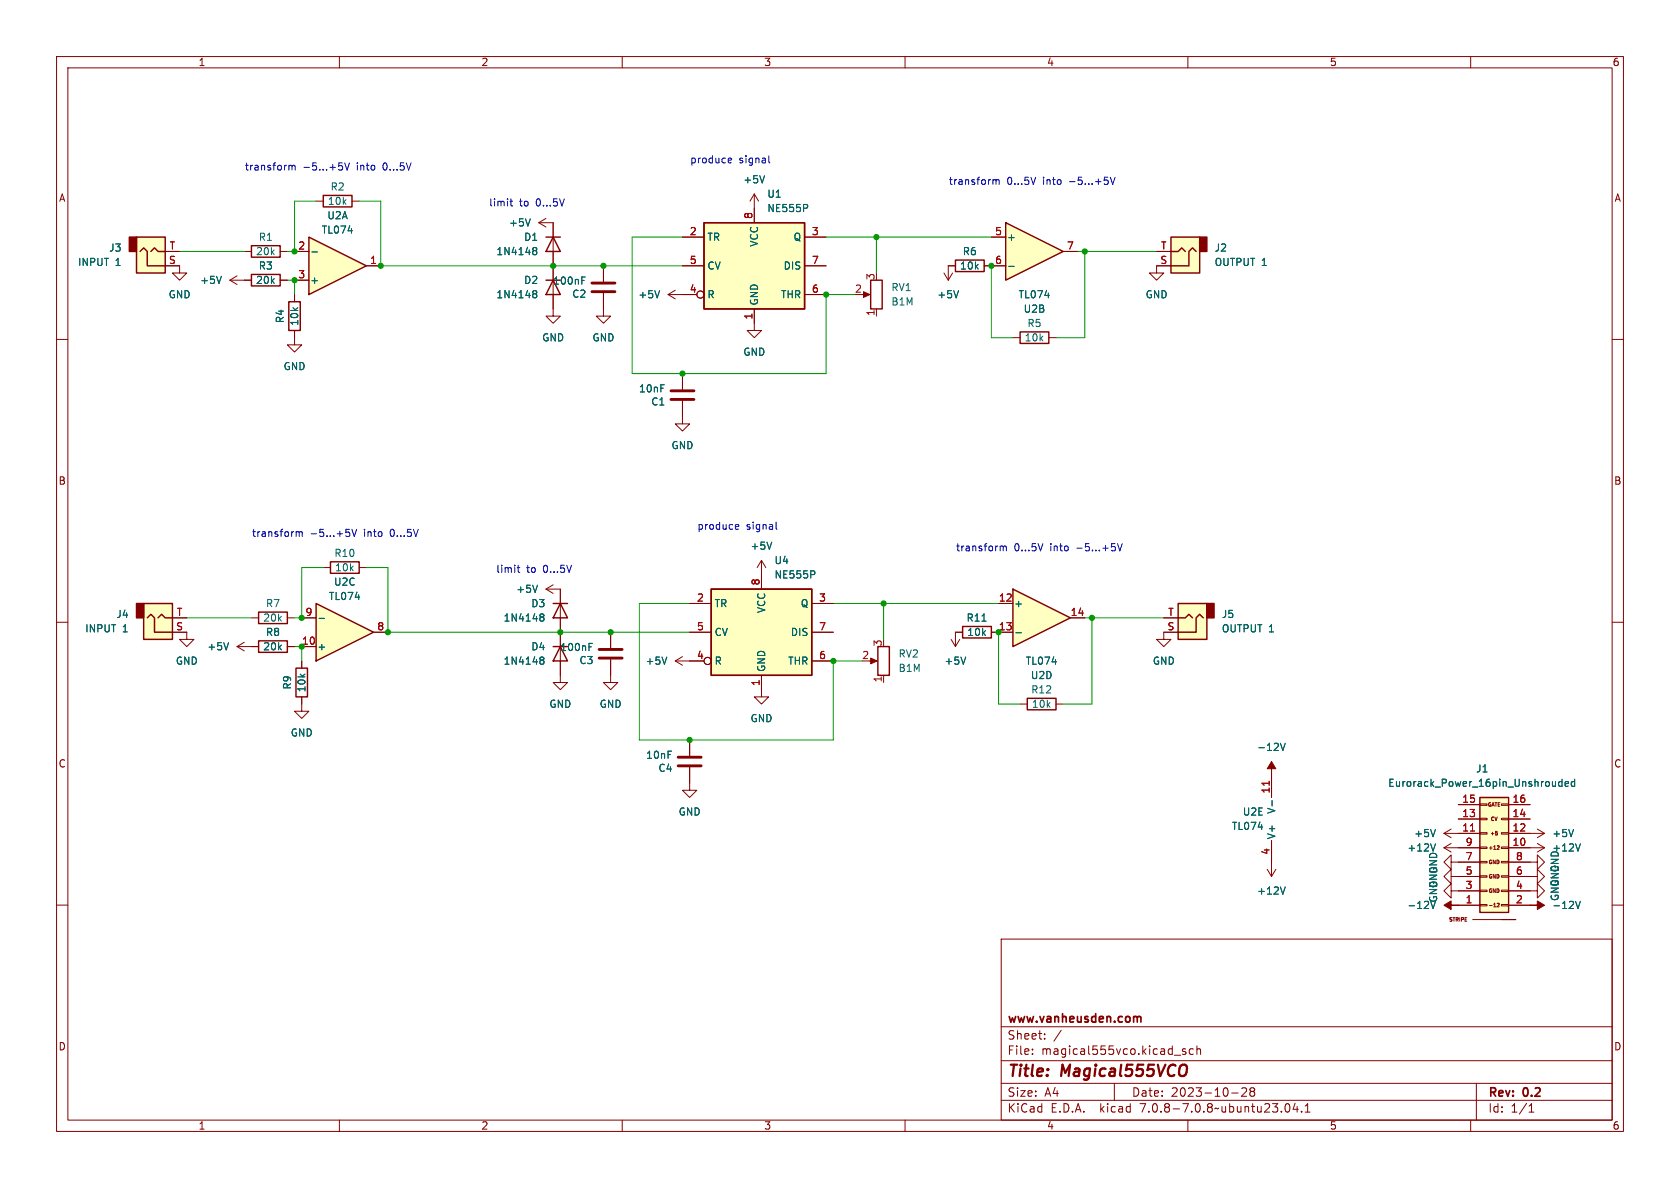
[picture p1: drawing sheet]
<svg xmlns="http://www.w3.org/2000/svg" width="297mm" height="210mm" viewBox="0 0 297 210" stroke-linecap="round" stroke-linejoin="round" font-family="sans-serif">
<g fill="none" stroke="#840000" stroke-width=".18">
<path d="M10 10h277v190h-277zM12 12h273v186h-273zM60 10v2M110 10v2M160 10v2M210 10v2M260 10v2M10 60h2M29.2 47h2.5M29.2 44.5h2.5M167.6 47h1.3M174 47h1.3"/>
<path d="M285 60h2M10 110h2M168.9 111.8h1.3M175.3 111.8h1.2M285 110h2M10 160h2M285 160h2M177 166h108v32h-108zM60 198v2M110 198v2M160 198v2M177 194.5h108"/>
<path d="M177 191.5h108M177 187.5h108M177 181.5h108M182.5 186.3v.1M182.5 185.5v.1M184.7 183.6v.1M184.7 182.8v.1M187.6 182.1l-1.3 2M197 191.5v3M207.6 186.5h1.1M209.6 185.5l-.4-.1-.2 .2 .1 .2 .5 .2v.3h-.6M210 198v2"/>
<path d="M211 185.5l-.5-.1-.3 .3v.4l.2 .2h.6M211.6 185.5l.2-.1 .4 .1v.9M211.6 184.9v1.5M217.7 193.2h1.2M219.5 192.4l.6-.1 .2 .1 .1 .3-.9 1.1h.9M221.2 192.9l-.2-.2 .2-.4 .5 .1 .1 .2-.3 .3M221.2 192.9l-.2 .3v.3l.2 .3 .5-.1 .1-.2-.1-.4-.2-.2M221.2 192.9h.3M227.3 195.2l.2-.1a.81 .81 0 0 1 .6 .6 .81 .81 0 0 1-.3 .8l-.1 .1a.81 .81 0 0 1-.4-1.4zM229 195l-.4 1.1h.9M229.3 195.6v1M230.1 196.5v.1"/>
<path d="M230.7 196.6h.9M230.7 195.5l.5-.4v1.5M260 198v2M261 191.5v6.5M270.3 196.6h.9M270.3 195.5l.4-.4v1.5"/>
</g>
<path d="M209.1 188.2l.5 .1a1.41 1.41 0 0 1-.2 1.8" fill="none" stroke="#840000" stroke-width=".4"/>
<path d="M201.1 179.9l.2-.2 .3 .1 .1 .9" fill="none" stroke="#840000" stroke-width=".3"/>
<path d="M24.1 41.9h5.1v6.4h-5.1zM24.8 44.5l.6-.7 .6 .7v2.5h3.2M26.7 44.5l.6-.7 .6 .7h1.3M168.9 46h5.1v2h-5.1zM170.2 110.7h5.1v2.1h-5.1z" fill="none" stroke="#840000" stroke-width=".25"/>
<path d="M24.1 41.9h5.1v6.4h-5.1z" fill="#ffffc2" stroke="#ffffc2" stroke-width=".18"/>
<path d="M22.9 41.9h1.2v2.6h-1.2z" fill="#840000" stroke="#840000" stroke-width=".25"/>
<path d="M173.6 109.8h.7" fill="none" stroke="#006464" stroke-width=".18"/>
<path d="M179.1 104.1l10.1 5.1-10.1 5.1z" fill="#ffffc2"/>
<path d="M179.1 104.1l10.1 5.1-10.1 5.1zM181.6 123.4h5.1v2.1h-5.1z" fill="none" stroke="#840000" stroke-width=".25"/>
<g fill="none" stroke="#840000" stroke-width=".18">
<path d="M97.8 54.6v1.3h-1.3l1.3 1.3 1.3-1.3h-1.3M106.7 51.8v4.1h1.2l-1.2 1.3-1.3-1.3h1.3M106.7 47v2.8M118.1 52.1l1.3 .7M118.1 52.1h2.5M119.4 51.3l-1.3 .8M168.1 113l.8 1.3M168.9 111.8v2.5M169.7 113l-.8 1.3M176.5 106.7h2.6M176.5 111.8h2.6M189.2 109.2h2.6"/>
<path d="M180.3 124.5h1.3M186.7 124.5h1.3"/>
</g>
<path d="M102.9 49.6h.4M102.9 49h.6M116.6 51.4l-.4 1.2M170.7 116.1l-.4 1.3M179.6 111.9h1" fill="none" stroke="#006464" stroke-width=".18"/>
<path d="M104.6 50h4.1M104.6 51.6h4.1" fill="none" stroke="#840000" stroke-width=".51"/>
<path d="M54.6 41.9l10.2 5.1-10.2 5.1z" fill="#ffffc2"/>
<g fill="none" stroke="#840000" stroke-width=".25">
<path d="M124.5 39.4h17.7v15.2h-17.7zM51.1 53.3h2v5.1h-2zM54.6 41.9l10.2 5.1-10.2 5.1zM96.5 49.5h2.6M96.5 41.9h2.6M97.8 49.5l1.3 2.6h-2.6zM97.8 41.9l1.3 2.6h-2.6zM153.9 49.5h2.1v5.1h-2.1zM180.3 58.7h5.1v2h-5.1zM25.4 106.7h5.1v6.3h-5.1zM26 109.2l.7-.6 .6 .6v2.6h3.2M27.9 109.2l.7-.6 .6 .6h1.3"/>
<path d="M125.7 104.1h17.8v15.3h-17.8zM155.2 114.3h2v5.1h-2z"/>
</g>
<g fill="none" stroke="#840000" stroke-width=".18">
<path d="M95.2 39.4h2.6v15.2M95.2 39.4l1.3 .7M96.5 38.6l-1.3 .8M133.3 36.8v2.6M52.1 58.4v2.6h-1.3l1.3 1.2 1.2-1.2h-1.2M52.1 44.5h2.5M52.1 49.5h2.5M52.1 52.1v1.2M64.8 47h2.5M120.6 47h3.9M120.6 41.9h3.9M120.6 52.1h2.6"/>
<path d="M133.3 54.6v3.8h1.3l-1.3 1.3-1.2-1.3h1.2M142.2 47h3.8M142.2 41.9h3.8M142.2 52.1h3.8M152.4 52.1h1M154.9 54.6v1.3M166.9 48.3l.7 1.2M167.6 47v2.5M168.4 48.3l-.8 1.2M179.1 59.7h1.2M185.4 59.7h1.3M120.6 70.9v4h1.3l-1.3 1.3-1.2-1.3h1.2"/>
<path d="M120.6 66v2.8M134.6 99.1l-.7 1.2M134.6 99.1v5M134.6 99.1l.8 1.2M30.5 111.8h2.5v1.2h-1.3l1.3 1.3 1.3-1.3h-1.3M30.5 109.2h2.5M41.9 114.3h2.5M41.9 114.3l1.3 .8M43.2 113.5l-1.3 .8M121.9 116.8h2.6M121.9 111.8h3.8M121.9 106.7h3.8"/>
<path d="M134.6 119.4v3.8h1.3l-1.3 1.3-1.3-1.3h1.3M143.5 116.8h3.8M143.5 111.8h3.8M143.5 106.7h3.8M153.7 116.8h1M156.2 119.4v1.3"/>
<circle cx="123.8" cy="52.1" r=".63"/>
<circle cx="125.1" cy="116.8" r=".63"/>
</g>
<g fill="none" stroke="#006464" stroke-width=".18">
<path d="M93.7 38.7l-.4 1.2M142.7 36.2l.1 .2-.1 .3M55.1 44.5h1M94.3 51.9h.1M94.3 51.4h.4l.1 .1 .1 .2-.2 .2M94.3 43.8h.4l.1 .1 .1 .2-.2 .2M94.3 44.2l.1 .1M94.4 51.9h.3M94.4 51.9l-.1 .1M94.4 44.3h.3M94.4 44.3l-.1 .1M94.7 44.3l.2 .2-.1 .4-.1 .1h-.4"/>
<path d="M94.7 51.9l.2 .3-.1 .3-.1 .1h-.4M169.5 51.4l-.5 1.2M136.4 95.8l-.4 1.3M40.4 113.6l-.4 1.3M143.9 101l.2 .2-.2 .3"/>
</g>
<g fill="#840000" stroke="#840000" stroke-width=".18">
<path d="M153.9 116.3l1.2 .5-1.2 .5z"/>
<path d="M152.7 51.6l1.1 .5-1.1 .5z"/>
</g>
<g fill="#ffffc2" stroke="#ffffc2" stroke-width=".18">
<path d="M25.4 106.7h5.1v6.3h-5.1z"/>
<path d="M124.5 39.4h17.7v15.2h-17.7z"/>
<path d="M125.7 104.1h17.8v15.3h-17.8z"/>
</g>
<path d="M24.1 106.7h1.3v2.5h-1.3z" fill="#840000" stroke="#840000" stroke-width=".25"/>
<path d="M118.6 69.1h4.1M118.6 70.6h4.1" fill="none" stroke="#840000" stroke-width=".51"/>
<path d="M177.8 39.4l10.2 5.1-10.2 5z" fill="#ffffc2"/>
<g fill="none" stroke="#840000" stroke-width=".25">
<path d="M57.1 34.5h5.1v2.1h-5.1zM177.8 39.4l10.2 5.1-10.2 5zM44.4 43.4h5.1v2.1h-5.1zM44.4 48.5h5.1v2h-5.1zM207 41.9h5.1v6.4h-5.1zM207 44.5h1.3l.6-.7 .6 .7M211.5 44.5l-.7-.7-.6 .7v2.5h-3.2M58.4 99.3h5.1v2h-5.1zM97.8 106.7h2.5M99.1 106.7l1.2 2.5h-2.5zM208.3 106.7h5.1v6.3h-5.1zM208.3 109.2h1.2l.7-.6 .6 .6"/>
<path d="M212.7 109.2l-.6-.6-.6 .6v2.6h-3.2M261.6 141h5.1v20.3h-5.1z"/>
</g>
<g fill="none" stroke="#840000" stroke-width=".18">
<path d="M55.9 35.6h1.2M62.2 35.6h1.3M133.3 34.3l-.7 1.3M133.3 34.3v2.5M133.3 34.3l.8 1.3M31.7 47v1.3h-1.2l1.2 1.2 1.3-1.2h-1.3M40.6 49.5h3.8M40.6 49.5l1.3 .8M41.9 48.8l-1.3 .7M43.2 44.5h1.2M49.5 44.5h1.3M49.5 49.5h1.3"/>
<path d="M175.3 41.9h2.5M175.3 47h2.5M188 44.5h2.5M204.5 44.5h2.5M207 47h-2.5v1.3h1.2l-1.2 1.2-1.3-1.2h1.3M57.1 100.3h1.3M63.5 100.3h1.3M96.5 104.1h2.6v7.7M96.5 104.1l1.3 .8M97.8 103.4l-1.3 .7M107.9 116.6v4.1h1.3l-1.3 1.2-1.2-1.2h1.2M107.9 111.8v2.8"/>
<path d="M205.7 109.2h2.6M208.3 111.8h-2.6v1.2h1.3l-1.3 1.3-1.2-1.3h1.2M121.9 135.6v4.1h1.3l-1.3 1.3-1.3-1.3h1.3M121.9 130.8v2.8M224.8 137.2v3.8M224 153.7l.8 1.2M224.8 148.6v6.3M225.6 153.7l-.8 1.2M255.3 149.9h6.3M255.3 147.3h6.3M255.3 147.3l1.2 .8M255.3 149.9l1.2 .7"/>
<path d="M256.5 152.4v-1.3l-1.2 1.3 1.2 1.3v-1.3h5.1M256.5 154.9v-1.2l-1.2 1.2 1.2 1.3v-1.3h5.1M256.5 146.6l-1.2 .7M256.5 149.1l-1.2 .8M257.8 144.8h3.8M257.8 142.2h3.8M257.8 157.5h3.8M261.6 159.9h1.3v.2h-1.3zM261.6 157.4h1.3v.2h-1.3zM261.6 154.8h1.3v.3h-1.3zM261.6 152.3h1.3v.2h-1.3zM261.6 149.7h1.3v.3h-1.3z"/>
<path d="M261.6 147.2h1.3v.2h-1.3zM261.6 144.7h1.3v.2h-1.3zM261.6 142.1h1.3v.3h-1.3zM264.4 147h.3M264.5 147.2h.2M264.7 159.7h.2l.1 .2-.4 .4h.4M264.7 147.2v.1M264.7 149.5h.2l.1 .2-.4 .4h.4M264.7 147.3v.2l-.2 .1M265.4 159.9h1.3v.2h-1.3zM265.4 157.4h1.3v.2h-1.3zM265.4 154.8h1.3v.3h-1.3z"/>
<path d="M265.4 152.3h1.3v.2h-1.3zM265.4 149.7h1.3v.3h-1.3zM265.4 147.2h1.3v.2h-1.3zM265.4 144.7h1.3v.2h-1.3zM265.4 142.1h1.3v.3h-1.3zM266.7 149.9h3.8M266.7 147.3h3.8M266.7 144.8h3.8M266.7 142.2h3.8M266.7 157.5h3.8M266.7 154.9h3.8M266.7 152.4h3.8"/>
<path d="M257.8 160h3.8M260.3 162.6h7.7h-2.6M266.7 160h3.8"/>
</g>
<g fill="none" stroke="#006464" stroke-width=".18">
<path d="M135.2 31.1l-.5 1.2M39.1 48.8l-.4 1.3M178.3 47.1h1M95 103.4l-.4 1.3M95.6 109l.1 .1M95.6 108.6l.3-.1 .2 .2 .1 .1-.3 .3M95.7 109.1h.2M95.7 109.1h-.1M95.9 109.1l.3 .2-.1 .4-.2 .1-.3-.1M104.1 114.3h.5M104.1 113.7h.6M226.4 131.4l.4 1.3 .4-1.3"/>
<path d="M275 138.2v.8M275 138.9l-.2 .1M276.1 138.2h-.3l-.3 .2 .2 .5h.4M276.1 137.7v1.3M276.7 138.6l.6-.1-.1-.3h-.3l-.2 .1v.6h.5M278.4 138.2h-.4l-.2 .2 .1 .5h.5M278.4 137.7v1.3M224.9 141.5v1M227.2 156.8l-.4 1.3M253.8 146.6l-.5 1.3M253.8 149.2l-.5 1.2"/>
</g>
<path d="M105.9 114.8h4.1M105.9 116.3h4.1M119.9 133.9h4.1M119.9 135.4h4.1" fill="none" stroke="#840000" stroke-width=".51"/>
<path d="M224.8 134.6l.8 1.3h-.8v1.3v-1.3h-.8z" fill="#840000" stroke="#840000" stroke-width=".18"/>
<g fill="#ffffc2" stroke="#ffffc2" stroke-width=".18">
<path d="M261.6 141h5.1v20.3h-5.1z"/>
<path d="M208.3 106.7h5.1v6.3h-5.1z"/>
<path d="M207 41.9h5.1v6.4h-5.1z"/>
</g>
<path d="M224.4 138.1v.7M260 146.9h.7" fill="none" stroke="#a90000" stroke-width=".18"/>
<g fill="#840000" stroke="#840000" stroke-width=".25">
<path d="M213.4 106.7h1.2v2.5h-1.2z"/>
<path d="M212.1 41.9h1.3v2.6h-1.3z"/>
</g>
<path d="M55.9 106.7l10.1 5.1-10.1 5z" fill="#ffffc2"/>
<path d="M45.7 108.2h5.1v2h-5.1zM45.7 113.3h5.1v2h-5.1zM52.3 118.1h2.1v5.1h-2.1zM55.9 106.7l10.1 5.1-10.1 5zM97.8 114.3h2.5M99.1 114.3l1.2 2.5h-2.5z" fill="none" stroke="#840000" stroke-width=".25"/>
<g fill="none" stroke="#840000" stroke-width=".18">
<path d="M97.8 39.4v2.5M133.3 36.8v2.6M29.2 47h2.5M29.2 44.5h2.5M43.2 49.5h1.2M49.5 49.5h1.3M52.1 44.5h2.5M52.1 52.1v1.2M52.1 58.4v1.3M52.1 49.5h2.5M64.8 47h2.5M97.8 44.5v5"/>
<path d="M97.8 52.1v2.5M106.7 47v2.8M106.7 51.8v2.8M120.6 47h3.9M120.6 41.9h3.9M120.6 52.1h2.6M133.3 54.6v2.6M142.2 47h3.8M142.2 41.9h3.8M142.2 52.1h3.8M167.6 47h1.3M174 47h3.8"/>
<path d="M175.3 41.9h2.5M188 44.5h2.5M204.5 47h2.5M204.5 44.5h2.5M120.6 66v2.8M120.6 70.9v2.8M30.5 111.8h2.5M30.5 109.2h2.5M44.4 114.3h1.3M44.4 109.2h1.3M50.8 114.3h1.3M50.8 109.2h1.3"/>
<path d="M53.3 114.3h2.6M53.3 109.2h2.6M53.3 116.8v1.3M66 111.8h2.6M99.1 109.2v11.5h-1.3l1.3 1.2 1.2-1.2h-1.2M99.1 104.1v2.6M107.9 111.8v2.8M107.9 116.6v2.8M119.4 116.8l1.2 .8M119.4 116.8h5.1M120.6 116.1l-1.2 .7M121.9 111.8h3.8"/>
<path d="M121.9 106.7h3.8M134.6 101.6v2.5M134.6 119.4v2.5M143.5 111.8h3.8M143.5 116.8h3.8M143.5 106.7h3.8M168.9 111.8h1.3M175.3 111.8h3.8M176.5 106.7h2.6M189.2 109.2h2.6M205.7 111.8h2.6M205.7 109.2h2.6"/>
<path d="M53.3 123.2v2.5h-1.2l1.2 1.3 1.3-1.3h-1.3M121.9 130.8v2.8M121.9 135.6v2.8M224.8 137.2v3.8M224.8 148.6v3.8M256.5 157.5v-1.3l-1.2 1.3 1.2 1.3v-1.3h5.1M257.8 149.9h3.8M257.8 147.3h3.8M257.8 144.8h3.8M257.8 142.2h3.8M257.8 154.9h3.8M257.8 152.4h3.8"/>
<path d="M266.7 157.5h5.1v-1.3l1.2 1.3-1.2 1.3v-1.3M266.7 154.9h5.1v-1.2l1.2 1.2-1.2 1.3v-1.3M266.7 152.4h5.1v-1.3l1.2 1.3-1.2 1.3v-1.3M266.7 149.9h6.3M266.7 147.3h6.3M266.7 144.8h3.8M266.7 142.2h3.8M271.8 149.1l1.2 .8M271.8 146.6l1.2 .7M273 149.9l-1.2 .7M273 147.3l-1.2 .8M257.8 160h3.8"/>
<path d="M266.7 160h3.8"/>
<circle cx="123.8" cy="52.1" r=".63"/>
<circle cx="125.1" cy="116.8" r=".63"/>
</g>
<g fill="none" stroke="#006464" stroke-width=".18">
<path d="M93.7 38.7l-.4 1.2M135.2 31.1l-.5 1.2M142.7 36.2l.1 .2-.1 .3M39.1 48.8l-.4 1.3M55.1 44.5h1M94.3 44.2l.1 .1M94.3 43.8h.4l.1 .1 .1 .2-.2 .2M94.3 51.4h.4l.1 .1 .1 .2-.2 .2M94.3 51.9h.1M94.4 44.3h.3M94.4 44.3l-.1 .1M94.4 51.9h.3"/>
<path d="M94.4 51.9l-.1 .1M94.7 44.3l.2 .2-.1 .4-.1 .1h-.4M94.7 51.9l.2 .3-.1 .3-.1 .1h-.4M102.9 49.6h.4M102.9 49h.6M116.6 51.4l-.4 1.2M169.5 51.4l-.5 1.2M178.3 47.1h1M136.4 95.8l-.4 1.3M40.4 113.6l-.4 1.3M56.4 109.3h1M95 103.4l-.4 1.3"/>
<path d="M95.6 116.6l.1 .1M95.6 116.2l.3-.1 .2 .2 .1 .2-.3 .2M95.6 108.6l.3-.1 .2 .2 .1 .1-.3 .3M95.6 109l.1 .1M95.7 116.7h.2M95.7 116.7l-.1 .1M95.7 109.1h.2M95.7 109.1h-.1M95.9 109.1l.3 .2-.1 .4-.2 .1-.3-.1M95.9 116.7l.3 .2-.1 .4-.2 .1h-.3M104.1 114.3h.5M104.1 113.7h.6"/>
<path d="M117.9 116.1l-.4 1.3M143.9 101l.2 .2-.2 .3M170.7 116.1l-.4 1.3M173.6 109.8h.7M179.6 111.9h1M226.4 131.4l.4 1.3 .4-1.3M275 138.2v.8M275 138.9l-.2 .1M276.1 138.2h-.3l-.3 .2 .2 .5h.4M276.1 137.7v1.3M276.7 138.6l.6-.1-.1-.3h-.3l-.2 .1v.6h.5M278.4 138.2h-.4l-.2 .2 .1 .5h.5"/>
<path d="M278.4 137.7v1.3M224.9 141.5v1M227.2 156.8l-.4 1.3M252.9 159.3l.4 1.3 .5-1.3M253.8 149.2l-.5 1.2M253.8 146.6l-.5 1.3M278.2 146.6l-.4 1.3M278.5 159.3l.5 1.3 .4-1.3M279.4 149.2l-.4 1.2"/>
</g>
<g fill="#840000" stroke="#840000" stroke-width=".18">
<path d="M270.5 160h1.3v-.7l1.2 .7-1.2 .8v-.8z"/>
<path d="M255.3 160l1.2-.7v.7h1.3h-1.3v.8z"/>
</g>
<g fill="none" stroke="#0000c2" stroke-width=".18">
<path d="M51.1 29.3l.3-.1 .2 .2M51.6 29.4l.2-.2 .3 .1 .1 .8M51.6 29.4v.7M59.9 28.8h.6M60.3 29.3l.3 .2v.3l-.3 .3M60.9 28.8l.5 1.3 .4-1.3M90.1 35.6h.5M90.3 35.1v1.1l.3 .2M128.8 28.7h.5M128.8 28l.4-.1 .1 .4-.6 .1M135.9 27.5v1.1l.2 .2M175.6 31.8h.3l.2 .1"/>
<path d="M176.1 31.9l.2-.1h.3v.8M176.1 31.9v.7M196.3 31.3l.4 1.3 .4-1.3M52.4 94.1l.3-.1 .2 .2M52.9 94.2l.2-.2 .3 .1v.7M52.9 94.2v.6M61.2 93.6h.6M61.6 94.1l.2 .2v.3l-.2 .2M62.2 93.6l.4 1.2 .5-1.2M91.6 99.9v1.1l.3 .2M130.1 93.5h.4M130.1 92.8l.3-.1 .2 .3-.6 .1"/>
<path d="M137.2 92.3v1.1l.2 .2M176.9 96.6l.3-.1 .2 .2M177.4 96.7l.1-.2 .3 .1 .1 .8M177.4 96.7v.7M197.6 96.1l.4 1.3 .4-1.3M91.4 100.3h.5"/>
</g>
<g fill="none" stroke="#009600" stroke-width=".18">
<path d="M55.9 35.6h-3.8v8.9h-1.3M63.5 35.6h3.8v11.4h53.3M31.7 44.5h11.5M50.8 49.5h1.3v2.6M120.6 41.9h-8.8v24.1h34.2v-13.9h5.1M146 41.9h29.3M154.9 41.9v6.4M175.3 47v12.7h3.8M190.5 44.5h14M191.8 44.5v15.2h-5.1M33 109.2h11.4M52.1 114.3h1.2v2.5"/>
<path d="M57.1 100.3h-3.8v8.9h-1.2M64.8 100.3h3.8v11.5h53.3M121.9 106.7h-8.9v24.1h34.3v-14h5.1M147.3 106.7h29.2M156.2 106.7v6.3M176.5 111.8v12.7h3.8M191.8 109.2h13.9M193 109.2v15.3h-5"/>
</g>
<path d="M224.4 138.1v.7M260 146.9h.7" fill="none" stroke="#a90000" stroke-width=".18"/>
<g fill="#009600" stroke="#009600" stroke-width=".18">
<circle cx="193" cy="109.2" r=".46"/>
<circle cx="176.5" cy="111.8" r=".46"/>
<circle cx="156.2" cy="106.7" r=".46"/>
<circle cx="147.3" cy="116.8" r=".46"/>
<circle cx="107.9" cy="111.8" r=".46"/>
<circle cx="67.3" cy="47" r=".46"/>
<circle cx="52.1" cy="49.5" r=".46"/>
<circle cx="52.1" cy="44.5" r=".46"/>
<circle cx="106.7" cy="47" r=".46"/>
<circle cx="97.8" cy="47" r=".46"/>
<circle cx="191.8" cy="44.5" r=".46"/>
<circle cx="175.3" cy="47" r=".46"/>
<circle cx="146" cy="52.1" r=".46"/>
<circle cx="120.6" cy="66" r=".46"/>
<circle cx="121.9" cy="130.8" r=".46"/>
<circle cx="154.9" cy="41.9" r=".46"/>
<circle cx="53.3" cy="114.3" r=".46"/>
<circle cx="53.3" cy="109.2" r=".46"/>
<circle cx="68.6" cy="111.8" r=".46"/>
<circle cx="99.1" cy="111.8" r=".46"/>
</g>
<g font-size="2.8" fill="#840000">
<text x="178" y="190.9">Title:</text>
<text x="187.7" y="190.9">Magical555VCO</text>
</g>
<g font-size="2.1" fill="#840000">
<text x="178" y="184">Sheet:</text>
<text x="178" y="181.2">www.vanheusden.com</text>
<text x="178" y="186.7">File:</text>
<text x="184.1" y="186.7">magical555vco.kicad_sch</text>
<text x="178" y="196.9">KiCad</text>
<text x="178" y="194.1">Size:</text>
<text x="184.7" y="194.1">A4</text>
<text x="185.7" y="196.9">E.D.A.</text>
<text x="194.6" y="196.9">kicad</text>
<text x="200" y="194.1">Date:</text>
<text x="201.8" y="196.9">7.0.8-7.0.8~ubuntu23.04.1</text>
<text x="207" y="194.1">2023-10-28</text>
<text x="263" y="194.3">Rev:</text>
<text x="263" y="196.9">Id:</text>
<text x="267.1" y="196.9">1/1</text>
<text x="269.4" y="194.3">0.2</text>
</g>
<g font-size="1.8" fill="#840000">
<text x="35" y="11.9">1</text>
<text x="85" y="11.9">2</text>
<text x="135" y="11.9">3</text>
<text x="185" y="11.9">4</text>
<text x="235" y="11.9">5</text>
<text x="285" y="11.9">6</text>
<text x="10.3" y="35.9">A</text>
<text x="285.3" y="35.9">A</text>
<text x="10.3" y="85.9">B</text>
<text x="285.3" y="85.9">B</text>
<text x="10.3" y="135.9">C</text>
<text x="285.3" y="135.9">C</text>
<text x="10.3" y="185.9">D</text>
<text x="285.3" y="185.9">D</text>
<text x="35" y="199.9">1</text>
<text x="85" y="199.9">2</text>
<text x="135" y="199.9">3</text>
<text x="185" y="199.9">4</text>
<text x="235" y="199.9">5</text>
<text x="285" y="199.9">6</text>
</g>
<g font-size="1.8" fill="#0000c2">
<text x="121.9" y="29">produce</text>
<text x="130.7" y="29">signal</text>
<text x="43.2" y="30.2">transform</text>
<text x="53.5" y="30.2">-5...+5V</text>
<text x="63.2" y="30.2">into</text>
<text x="68" y="30.2">0...5V</text>
<text x="167.6" y="32.8">transform</text>
<text x="178" y="32.8">0...5V</text>
<text x="184.5" y="32.8">into</text>
<text x="189.3" y="32.8">-5...+5V</text>
<text x="86.4" y="36.6">limit</text>
<text x="91.8" y="36.6">to</text>
<text x="94.9" y="36.6">0...5V</text>
<text x="44.4" y="95">transform</text>
<text x="54.8" y="95">-5...+5V</text>
<text x="64.5" y="95">into</text>
<text x="69.2" y="95">0...5V</text>
<text x="123.2" y="93.7">produce</text>
<text x="131.9" y="93.7">signal</text>
<text x="87.6" y="101.4">limit</text>
<text x="93.1" y="101.4">to</text>
<text x="96.1" y="101.4">0...5V</text>
<text x="168.9" y="97.5">transform</text>
<text x="179.3" y="97.5">0...5V</text>
<text x="185.8" y="97.5">into</text>
<text x="190.6" y="97.5">-5...+5V</text>
</g>
<g font-size="1.8" fill="#006464">
<text x="58.3" y="33.9">R2</text>
<text x="131.3" y="32.6">+5V</text>
<text x="135.6" y="35.2">U1</text>
<text x="56.8" y="41.5">TL074</text>
<text x="57.8" y="39">U2A</text>
<text x="57.9" y="36.4">10k</text>
<text x="89.9" y="40.2">+5V</text>
<text x="135.6" y="37.7">NE555P</text>
<text x="13.7" y="47.2">INPUT</text>
<text x="19.2" y="44.7">J3</text>
<text x="20.4" y="47.2">1</text>
<text x="45.2" y="45.3">20k</text>
<text x="45.6" y="42.8">R1</text>
<text x="45.6" y="47.9">R3</text>
<text x="87.7" y="45.3">1N4148</text>
<text x="92.6" y="42.8">D1</text>
<text x="125" y="42.8">TR</text>
<text x="125" y="47.9">CV</text>
<text x="134.2" y="43.7" transform="rotate(-90 134.2 43.7)">VCC</text>
<text x="138.4" y="47.9">DIS</text>
<text x="140.2" y="42.8">Q</text>
<text x="169.6" y="47.9">10k</text>
<text x="170.1" y="45.3">R6</text>
<text x="177.9" y="42.8">+</text>
<text x="214.6" y="44.7">J2</text>
<text x="214.6" y="47.2">OUTPUT 1</text>
<text x="29.7" y="52.9">GND</text>
<text x="35.3" y="50.4">+5V</text>
<text x="45.2" y="50.4">20k</text>
<text x="54.7" y="50.4">+</text>
<text x="87.7" y="52.9">1N4148</text>
<text x="92.6" y="50.4">D2</text>
<text x="97.7" y="50.5">100nF</text>
<text x="101.1" y="52.8">C2</text>
<text x="112.8" y="52.9">+5V</text>
<text x="125" y="52.9">R</text>
<text x="138" y="52.9">THR</text>
<text x="157.5" y="51.7">RV1</text>
<text x="165.6" y="52.9">+5V</text>
<text x="180" y="52.9">TL074</text>
<text x="202.4" y="52.9">GND</text>
<text x="50.4" y="57.2" transform="rotate(-90 50.4 57.2)">R4</text>
<text x="52.9" y="57.7" transform="rotate(-90 52.9 57.7)">10k</text>
<text x="134.2" y="54.1" transform="rotate(-90 134.2 54.1)">GND</text>
<text x="157.5" y="54.2">B1M</text>
<text x="180.9" y="55.5">U2B</text>
<text x="181.5" y="58">R5</text>
<text x="50" y="65.6">GND</text>
<text x="95.8" y="60.6">GND</text>
<text x="104.6" y="60.6">GND</text>
<text x="131.3" y="63.1">GND</text>
<text x="181.1" y="60.6">10k</text>
<text x="112.9" y="69.6">10nF</text>
<text x="115" y="71.9">C1</text>
<text x="118.6" y="79.6">GND</text>
<text x="59" y="98.7">R10</text>
<text x="59.1" y="101.2">10k</text>
<text x="132.6" y="97.4">+5V</text>
<text x="136.8" y="99.9">U4</text>
<text x="46.9" y="107.5">R7</text>
<text x="58" y="106.3">TL074</text>
<text x="59" y="103.7">U2C</text>
<text x="91.2" y="105">+5V</text>
<text x="93.8" y="107.5">D3</text>
<text x="126.2" y="107.5">TR</text>
<text x="136.8" y="102.5">NE555P</text>
<text x="141.5" y="107.5">Q</text>
<text x="179.2" y="107.5">+</text>
<text x="15" y="112">INPUT</text>
<text x="20.5" y="109.4">J4</text>
<text x="21.6" y="112">1</text>
<text x="46.4" y="110.1">20k</text>
<text x="46.9" y="112.6">R8</text>
<text x="88.9" y="110.1">1N4148</text>
<text x="126.2" y="112.6">CV</text>
<text x="135.5" y="108.5" transform="rotate(-90 135.5 108.5)">VCC</text>
<text x="139.7" y="112.6">DIS</text>
<text x="170.8" y="110.1">R11</text>
<text x="170.9" y="112.6">10k</text>
<text x="215.9" y="109.4">J5</text>
<text x="215.9" y="112">OUTPUT 1</text>
<text x="31" y="117.7">GND</text>
<text x="36.6" y="115.2">+5V</text>
<text x="46.4" y="115.2">20k</text>
<text x="56" y="115.2">+</text>
<text x="88.9" y="117.7">1N4148</text>
<text x="93.8" y="115.2">D4</text>
<text x="99" y="115.3">100nF</text>
<text x="102.3" y="117.6">C3</text>
<text x="114" y="117.7">+5V</text>
<text x="126.2" y="117.7">R</text>
<text x="135.5" y="118.9" transform="rotate(-90 135.5 118.9)">GND</text>
<text x="139.2" y="117.7">THR</text>
<text x="158.8" y="116.4">RV2</text>
<text x="158.8" y="119">B1M</text>
<text x="166.9" y="117.7">+5V</text>
<text x="181.2" y="117.7">TL074</text>
<text x="203.7" y="117.7">GND</text>
<text x="51.7" y="122" transform="rotate(-90 51.7 122)">R9</text>
<text x="54.2" y="122.5" transform="rotate(-90 54.2 122.5)">10k</text>
<text x="97" y="125.3">GND</text>
<text x="105.9" y="125.3">GND</text>
<text x="182.1" y="120.2">U2D</text>
<text x="182.2" y="122.8">R12</text>
<text x="182.3" y="125.3">10k</text>
<text x="51.3" y="130.4">GND</text>
<text x="132.6" y="127.9">GND</text>
<text x="114.1" y="134.3">10nF</text>
<text x="116.3" y="136.7">C4</text>
<text x="222.1" y="132.9">-12V</text>
<text x="260.9" y="136.8">J1</text>
<text x="225.7" y="144" transform="rotate(-90 225.7 144)">V-</text>
<text x="245.3" y="139.3">Eurorack_Power_16pin_Unshrouded</text>
<text x="119.9" y="144.4">GND</text>
<text x="217.7" y="146.9">TL074</text>
<text x="219.6" y="144.4">U2E</text>
<text x="225.7" y="148.5" transform="rotate(-90 225.7 148.5)">V+</text>
<text x="249.9" y="148.2">+5V</text>
<text x="274.3" y="148.2">+5V</text>
<text x="248.7" y="150.7">+12V</text>
<text x="274.3" y="150.7">+12V</text>
<text x="222.1" y="158.3">+12V</text>
<text x="248.7" y="160.9">-12V</text>
<text x="254.3" y="159.6" transform="rotate(-90 254.3 159.6)">GND GND</text>
<text x="254.3" y="159.6" transform="rotate(-90 254.3 159.6)">GND</text>
<text x="254.3" y="157.1" transform="rotate(-90 254.3 157.1)">GND</text>
<text x="274.3" y="160.9">-12V</text>
<text x="275.8" y="159.4" transform="rotate(-90 275.8 159.4)">GND GND</text>
</g>
<g font-size="1.8" fill="#a90000">
<text x="121.8" y="41.7">2</text>
<text x="133.1" y="38.8" transform="rotate(-90 133.1 38.8)">8</text>
<text x="143.4" y="41.7">3</text>
<text x="175.8" y="41.7">5</text>
<text x="29.8" y="46.7">S</text>
<text x="29.9" y="44.2">T</text>
<text x="52.6" y="44.2">2</text>
<text x="65.3" y="46.7">1</text>
<text x="121.8" y="46.7">5</text>
<text x="143.4" y="46.7">7</text>
<text x="175.8" y="46.7">6</text>
<text x="188.5" y="44.2">7</text>
<text x="205" y="46.7">S</text>
<text x="205.2" y="44.2">T</text>
<text x="52.6" y="49.3">3</text>
<text x="121.8" y="51.8">4</text>
<text x="143.4" y="51.8">6</text>
<text x="151.1" y="51.8">2</text>
<text x="154.7" y="49.6" transform="rotate(-90 154.7 49.6)">3</text>
<text x="133.1" y="56.6" transform="rotate(-90 133.1 56.6)">1</text>
<text x="154.7" y="56" transform="rotate(-90 154.7 56)">1</text>
<text x="123.1" y="106.4">2</text>
<text x="134.4" y="103.6" transform="rotate(-90 134.4 103.6)">8</text>
<text x="144.7" y="106.4">3</text>
<text x="176.5" y="106.4">12</text>
<text x="31" y="111.5">S</text>
<text x="31.2" y="109">T</text>
<text x="53.9" y="109">9</text>
<text x="66.6" y="111.5">8</text>
<text x="123.1" y="111.5">5</text>
<text x="144.7" y="111.5">7</text>
<text x="176.5" y="111.5">13</text>
<text x="189.2" y="109">14</text>
<text x="206.3" y="111.5">S</text>
<text x="206.4" y="109">T</text>
<text x="53.3" y="114">10</text>
<text x="123.1" y="116.6">4</text>
<text x="144.7" y="116.6">6</text>
<text x="152.3" y="116.6">2</text>
<text x="156" y="114.4" transform="rotate(-90 156 114.4)">3</text>
<text x="134.4" y="121.4" transform="rotate(-90 134.4 121.4)">1</text>
<text x="156" y="120.7" transform="rotate(-90 156 120.7)">1</text>
<text x="224.5" y="140.4" transform="rotate(-90 224.5 140.4)">11</text>
<text x="258.4" y="142">15</text>
<text x="267.3" y="142">16</text>
<text x="258.4" y="147.1">11</text>
<text x="258.4" y="144.5">13</text>
<text x="259" y="149.6">9</text>
<text x="267.3" y="149.6">10</text>
<text x="267.3" y="147.1">12</text>
<text x="267.3" y="144.5">14</text>
<text x="224.5" y="151.2" transform="rotate(-90 224.5 151.2)">4</text>
<text x="259" y="154.7">5</text>
<text x="259" y="152.1">7</text>
<text x="267.9" y="154.7">6</text>
<text x="267.9" y="152.1">8</text>
<text x="259" y="159.8">1</text>
<text x="259" y="157.2">3</text>
<text x="267.9" y="159.8">2</text>
<text x="267.9" y="157.2">4</text>
</g>
<g font-size=".9" fill="#840000">
<text x="262.9" y="142.8">GATE</text>
<text x="263.3" y="147.9">+5</text>
<text x="263.4" y="145.3">CV</text>
<text x="263" y="150.4">+12</text>
<text x="263" y="155.5">GND</text>
<text x="263" y="152.9">GND</text>
<text x="263" y="160.6">-12</text>
<text x="263" y="158">GND</text>
<text x="256" y="163.1">STRIPE</text>
</g>
</svg>
